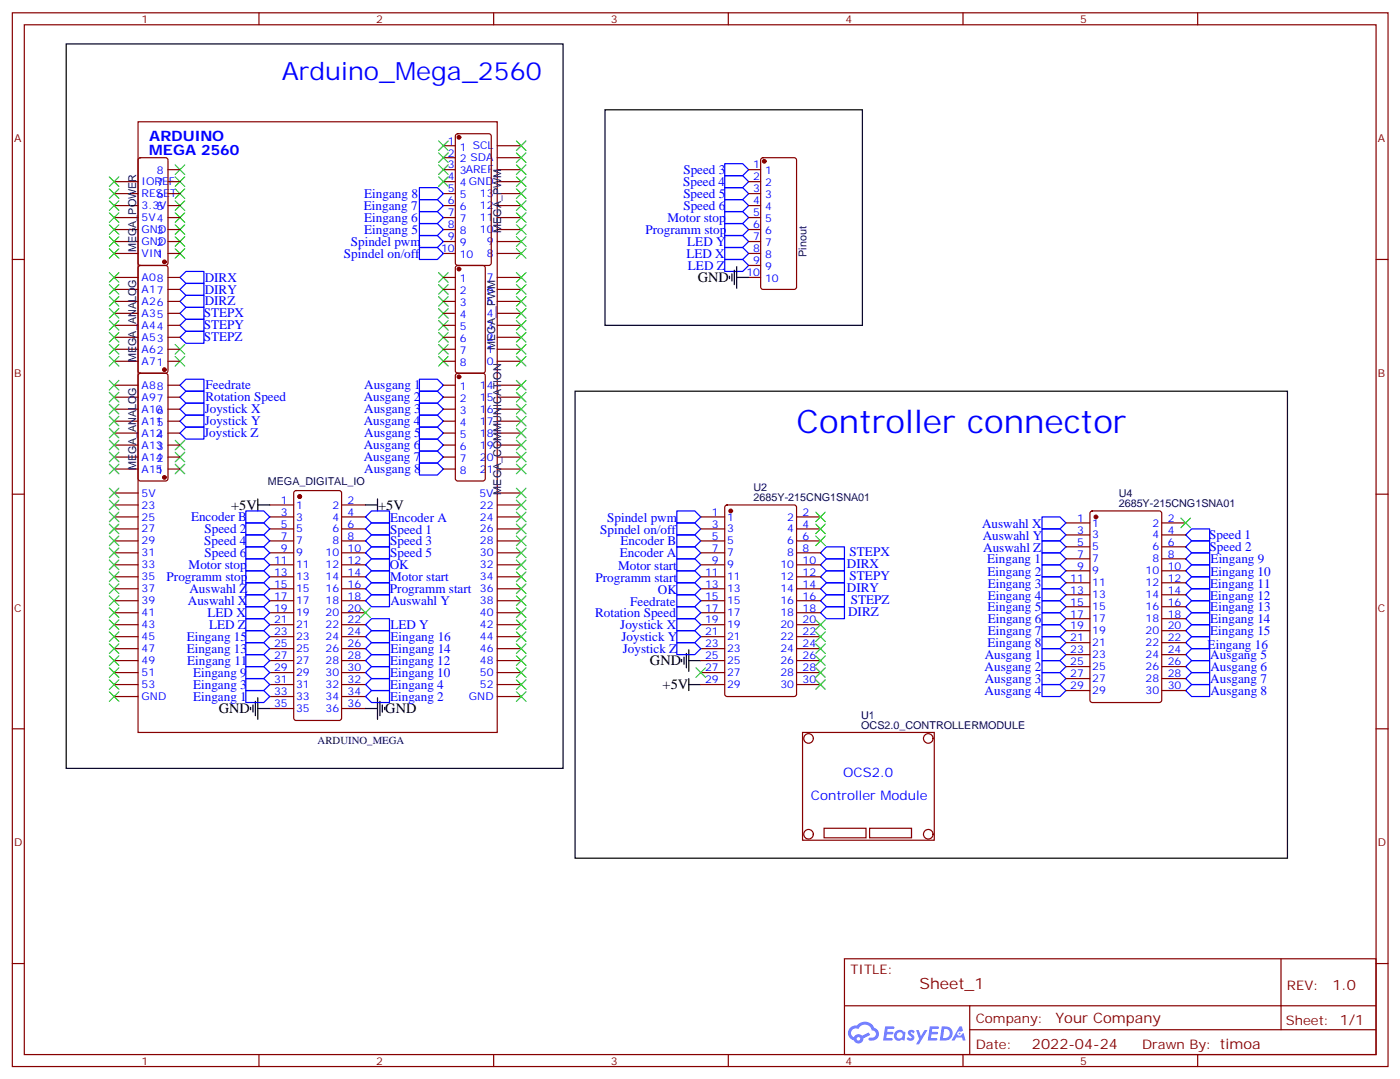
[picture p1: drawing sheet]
<svg xmlns="http://www.w3.org/2000/svg" width="413mm" height="318mm" viewBox="0 0 413 318" stroke-linecap="round" stroke-linejoin="round" font-family="sans-serif">
<g fill="none" stroke="#870000" stroke-width=".35">
<path d="M3.6 3.8h405.4v310.4h-405.4zM7.2 7.3h398.2v303.4h-398.2zM76.3 3.8v3.5M145.5 3.8v3.5M214.6 3.8v3.5M283.7 3.8v3.5M352.9 3.8v3.5M3.6 76.4h3.6M405.4 76.4h3.6M3.6 145.6h3.6M405.4 145.6h3.6M3.6 214.7h3.6"/>
<path d="M405.4 214.7h3.6M3.6 283.9h3.6M248.8 282.5h156.6v28.2h-156.6zM248.8 296.3h156.5M285.7 296.3v14.1M377.4 282.5v20.9M405.4 283.9h3.6M76.3 310.7v3.5M145.5 310.7v3.5M214.6 310.7v3.5M283.7 310.7v3.5M285.7 303.4h119.6"/>
<path d="M352.9 310.7v3.5"/>
</g>
<g fill="#5487ff">
<path d="M267.8 303.6a1.22 1.22 0 0 1 1.7 .3l-.4 .6a.47 .47 0 0 0-.3-.4 .47 .47 0 0 0-.5 .2l.2 .2a1.14 1.14 0 0 1 .7 1.8 1.14 1.14 0 0 1-1.9-.1l-.2-.1 .5-.6 .7 .4a.29 .29 0 0 0 .4-.2 .29 .29 0 0 0-.3-.3 1.04 1.04 0 0 1-.6-1.8z"/>
<path d="M260.8 302.4h2.4l.3 .2-.1 .5h-1.9l-.1 .9h1.5l.4 .4-.4 .3h-1.6l-.2 1.1 1.8 .1 .1 .3-.1 .3-2.7 .1z"/>
<path d="M274 302.4h2.3l.3 .2-.1 .5h-1.8l-.1 .9h1.5l.3 .4-.4 .3h-1.6l-.1 1.1 1.7 .1 .2 .3-.2 .3h-2.6z"/>
<path d="M282.7 302.4h.7l.3 1.3-.6 .3a.69 .69 0 0 0-1 .2 .69 .69 0 0 0 .5 1 .69 .69 0 0 0 .8-.6l.5-.3 .6 2.2h-.8l-.2-.8h-1.8l-.5 .8h-.8z"/>
<path d="M269.9 303.5h.8l.6 1.8 1.1-1.8h.9l-2.6 4.2h-.8l.9-1.6z"/>
<path d="M277.5 302.4l-.6 4.2h1.3a2.11 2.11 0 0 0 2.5-2.2 2.11 2.11 0 0 0-2.5-2zM278.2 303.1a1.39 1.39 0 0 1 1.7 1.5 1.39 1.39 0 0 1-1.8 1.2h-.3z"/>
<path d="M263.8 304a1.54 1.54 0 0 0-.1 2.2 1.54 1.54 0 0 0 2.2 .1l.6 .3 .3-2.3-.2-.3h-.4a1.49 1.49 0 0 0-2.4 0zM264.1 305a.94 .94 0 0 1 1.8 0 .94 .94 0 0 1-1.8 0z"/>
<path d="M250.5 302.8a2.18 2.18 0 0 0 1.1 3.7 1.44 1.44 0 0 0 1.6 .9 1.44 1.44 0 0 0 1.2-1.5l2-1-.5-.7-1.9 1a1.47 1.47 0 0 0-2.4 .4 1.39 1.39 0 0 1-.7-1.9 1.39 1.39 0 0 1 2-.5 2.12 2.12 0 0 1 2.2-1.3 2.12 2.12 0 0 1 1.9 1.7 1.14 1.14 0 0 1 1.1 1.4 1.14 1.14 0 0 1-1.7 .7 .43 .43 0 0 0-.5 .4 .43 .43 0 0 0 .4 .5 1.98 1.98 0 0 0 2.5-1.3 1.98 1.98 0 0 0-1.2-2.5 3.1 3.1 0 0 0-5.3-.7l-.9 .1zM252.4 306.1a.55 .55 0 0 1 1.1 0 .55 .55 0 0 1-1.1 0z"/>
<circle cx="282.7" cy="304.5" r=".26"/>
</g>
<g fill="none" stroke="#870000" stroke-width=".35">
<path d="M40.7 35.9h105.8v179.9h-105.8zM134.4 39.6l.5-.2h9.1l.7 .4v37.7l-.4 .7h-9.4l-.7-.5v-37.6zM33.6 57h7.1M33.6 53.5h7.1M40.9 46.7l.5-.2h7.4l.6 .4 .1 30.6-.5 .7h-7.6l-.7-.5v-30.5zM49.5 57h3.5M49.5 50h3.5M49.5 53.5h3.5M130.6 57h3.6M130.6 50h3.6M130.6 53.5h3.6M130.6 46.5h3.6"/>
<path d="M130.6 42.9h3.6M146.5 57h7.1M146.5 50h7.1M146.5 53.5h7.1M146.5 46.5h7.1M146.5 42.9h7.1M220.6 57h3.5M220.6 50h3.5M220.6 53.5h3.5M224.4 46.7l.4-.2h9.2l.6 .4 .1 37.7-.5 .6-9.4 .1-.6-.5-.1-37.6zM33.6 74.7h7.1M33.6 71.2h7.1"/>
<path d="M33.6 67.6h7.1M33.6 64.1h7.1M33.6 60.6h7.1M40.9 78.4l.5-.2h7.4l.6 .4 .1 30.7-.5 .6-7.6 .1-.7-.5v-30.6zM49.5 74.7h3.5M49.5 71.2h3.5M49.5 67.6h3.5M49.5 64.1h3.5M49.5 60.6h3.5M130.6 74.7h3.6M130.6 71.2h3.6M130.6 67.6h3.6"/>
<path d="M130.6 64.1h3.6M130.6 60.6h3.6M134.4 78.4l.5-.2h7.4l.6 .4 .1 30.7-.5 .6-7.6 .1-.7-.5v-30.6zM146.5 74.7h7.1M146.5 71.2h7.1M146.5 67.6h7.1M146.5 64.1h7.1M146.5 60.6h7.1M220.6 74.7h3.5M220.6 71.2h3.5M220.6 67.6h3.5M220.6 64.1h3.5"/>
<path d="M220.6 60.6h3.5M220.6 78.2h3.5M33.6 85.3h7.1M33.6 88.8h7.1M33.6 92.3h7.1M33.6 95.8h7.1M33.6 99.4h7.1M33.6 81.7h7.1M49.5 85.3h3.5M49.5 88.8h3.5M49.5 92.3h3.5M49.5 95.8h3.5"/>
<path d="M49.5 99.4h3.5M49.5 81.7h3.5M130.6 85.3h3.6M130.6 88.8h3.6M130.6 92.3h3.6M130.6 95.8h3.6M130.6 99.4h3.6M130.6 81.7h3.6M146.5 85.3h7.1M146.5 88.8h7.1M146.5 92.3h7.1M146.5 95.8h7.1"/>
<path d="M146.5 99.4h7.1M146.5 81.7h7.1M220.6 81.7h3.5M33.6 102.9h7.1M33.6 106.4h7.1M33.6 113.5h7.1M33.6 117h7.1M40.9 110.2l.5-.2h7.4l.6 .4 .1 30.6-.5 .7h-7.6l-.7-.5v-30.5zM49.5 102.9h3.5M49.5 106.4h3.5M49.5 113.5h3.5M49.5 117h3.5"/>
<path d="M130.6 102.9h3.6M130.6 106.4h3.6M130.6 113.5h3.6M130.6 117h3.6M134.4 110.2l.5-.2h7.4l.6 .4 .1 30.6-.5 .7h-7.6l-.7-.5v-30.5zM146.5 102.9h7.1M146.5 106.4h7.1M146.5 113.5h7.1M146.5 117h7.1M33.6 120.5h7.1M33.6 124.1h7.1M33.6 127.6h7.1"/>
<path d="M33.6 131.1h7.1M33.6 134.7h7.1M33.6 138.2h7.1M49.5 120.5h3.5M49.5 124.1h3.5M49.5 127.6h3.5M49.5 131.1h3.5M49.5 134.7h3.5M49.5 138.2h3.5M130.6 120.5h3.6M130.6 124.1h3.6M130.6 127.6h3.6"/>
<path d="M130.6 131.1h3.6M130.6 134.7h3.6M130.6 138.2h3.6M146.5 120.5h7.1M146.5 124.1h7.1M146.5 127.6h7.1M146.5 131.1h7.1M146.5 134.7h7.1M146.5 138.2h7.1M33.6 148.8h7.1M33.6 152.3h7.1M33.6 155.8h7.1"/>
<path d="M33.6 159.3h7.1M33.6 145.2h7.1M79.5 148.8h7M79.5 152.3h7M79.5 155.8h7M79.5 159.3h7M86.8 144.7l.4-.2h12.7l.5 .2 .2 .5v66.4l-.2 .5-.5 .2h-12.7l-.5-.3-.2-.4v-66.4zM100.6 148.8h7.1M100.6 152.3h7.1M100.6 155.8h7.1M100.6 159.3h7.1M146.5 148.8h7.1"/>
<path d="M146.5 152.3h7.1M146.5 155.8h7.1M146.5 159.3h7.1M146.5 145.2h7.1M206.5 152.3h7M206.5 155.8h7M206.5 159.3h7M213.8 149l.4-.2h19.8l.6 .4 .1 55.3-.5 .7h-20l-.6-.5-.1-55.2zM234.7 152.3h7.1M234.7 155.8h7.1M234.7 159.3h7.1M314.1 154.1h7"/>
<path d="M314.1 157.6h7M321.4 150.7l.4-.2h19.8l.6 .5 .1 55.3-.5 .6-20 .1-.6-.5-.1-55.3zM342.3 154.1h7.1M342.3 157.6h7.1M33.6 162.9h7.1M33.6 166.4h7.1M33.6 169.9h7.1M33.6 173.5h7.1M33.6 177h7.1M79.5 162.9h7M79.5 166.4h7M79.5 169.9h7"/>
<path d="M79.5 173.5h7M79.5 177h7M100.6 162.9h7.1M100.6 166.4h7.1M100.6 169.9h7.1M100.6 173.5h7.1M100.6 177h7.1M146.5 162.9h7.1M146.5 166.4h7.1M146.5 169.9h7.1M146.5 173.5h7.1M146.5 177h7.1"/>
<path d="M206.5 162.9h7M206.5 166.4h7M206.5 169.9h7M206.5 173.5h7M206.5 177h7M234.7 162.9h7.1M234.7 166.4h7.1M234.7 169.9h7.1M234.7 173.5h7.1M234.7 177h7.1M314.1 161.1h7M314.1 164.6h7"/>
<path d="M314.1 168.2h7M314.1 171.7h7M314.1 175.2h7M314.1 178.8h7M342.3 161.1h7.1M342.3 164.6h7.1M342.3 168.2h7.1M342.3 171.7h7.1M342.3 175.2h7.1M342.3 178.8h7.1M33.6 180.5h7.1M33.6 184h7.1"/>
<path d="M33.6 187.6h7.1M33.6 191.1h7.1M33.6 194.6h7.1M33.6 198.2h7.1M79.5 180.5h7M79.5 184h7M79.5 187.6h7M79.5 191.1h7M79.5 194.6h7M79.5 198.2h7M100.6 180.5h7.1M100.6 184h7.1"/>
<path d="M100.6 187.6h7.1M100.6 191.1h7.1M100.6 194.6h7.1M100.6 198.2h7.1M146.5 180.5h7.1M146.5 184h7.1M146.5 187.6h7.1M146.5 191.1h7.1M146.5 194.6h7.1M146.5 198.2h7.1M206.5 180.5h7M206.5 184h7"/>
<path d="M206.5 187.6h7M206.5 191.1h7M206.5 194.6h7M206.5 198.2h7M234.7 180.5h7.1M234.7 184h7.1M234.7 187.6h7.1M234.7 191.1h7.1M234.7 194.6h7.1M234.7 198.2h7.1M314.1 182.3h7M314.1 185.8h7"/>
<path d="M314.1 189.3h7M314.1 192.9h7M314.1 196.4h7M314.1 199.9h7M342.3 182.3h7.1M342.3 185.8h7.1M342.3 189.3h7.1M342.3 192.9h7.1M342.3 196.4h7.1M342.3 199.9h7.1M33.6 205.2h7.1M33.6 201.7h7.1"/>
<path d="M79.5 205.2h7M79.5 201.7h7M79.5 208.7h7M100.6 205.2h7.1M100.6 201.7h7.1M100.6 208.7h7.1M146.5 205.2h7.1M146.5 201.7h7.1M206.5 201.7h7M234.7 201.7h7.1M236.5 215.8h38.8v31.7h-38.8zM314.1 203.4h7"/>
<path d="M342.3 203.4h7.1M242.8 244h12.4v2.8h-12.4zM256.2 244h12.4v2.8h-12.4z"/>
<circle cx="238.2" cy="217.6" r="1.41"/>
<circle cx="273.5" cy="217.6" r="1.41"/>
<circle cx="238.2" cy="245.8" r="1.41"/>
<circle cx="273.5" cy="245.8" r="1.41"/>
</g>
<g fill="#870000" stroke="#870000" stroke-width=".35">
<circle cx="88.3" cy="146.3" r=".53"/>
<circle cx="135.2" cy="40.5" r=".53"/>
<circle cx="135.2" cy="111" r=".53"/>
<circle cx="135.2" cy="79.3" r=".53"/>
<circle cx="48.4" cy="77.2" r=".53"/>
<circle cx="48.4" cy="108.9" r=".53"/>
<circle cx="48.4" cy="140.7" r=".53"/>
<circle cx="215.3" cy="150.5" r=".53"/>
<circle cx="322.9" cy="152.3" r=".53"/>
<circle cx="225.2" cy="47.5" r=".53"/>
</g>
<g fill="none" stroke="#3c3" stroke-width=".35">
<path d="M32.2 59.2l2.8 2.8M32.2 55.6l2.8 2.9M32.2 52.1l2.8 2.8M35 59.2l-2.8 2.8M35 55.6l-2.8 2.9M35 52.1l-2.8 2.8M51.6 48.6l2.8 2.8M51.6 52.1l2.8 2.8M51.6 55.6l2.8 2.9M51.6 59.2l2.8 2.8M54.4 48.6l-2.8 2.8M54.4 52.1l-2.8 2.8"/>
<path d="M54.4 55.6l-2.8 2.9M54.4 59.2l-2.8 2.8M129.2 52.1l2.8 2.8M129.2 48.6l2.8 2.8M129.2 45l2.8 2.9M129.2 41.5l2.8 2.8M132 52.1l-2.8 2.8M132 48.6l-2.8 2.8M132 45l-2.8 2.9M132 41.5l-2.8 2.8M152.2 41.5l2.8 2.8M152.2 45l2.8 2.9"/>
<path d="M152.2 48.6l2.8 2.8M152.2 52.1l2.8 2.8M152.2 55.6l2.8 2.9M152.2 59.2l2.8 2.8M155 41.5l-2.8 2.8M155 45l-2.8 2.9M155 48.6l-2.8 2.8M155 52.1l-2.8 2.8M155 55.6l-2.8 2.9M155 59.2l-2.8 2.8M32.2 73.3l2.8 2.8M32.2 69.7l2.8 2.9"/>
<path d="M32.2 66.2l2.8 2.8M32.2 62.7l2.8 2.8M35 73.3l-2.8 2.8M35 69.7l-2.8 2.9M35 66.2l-2.8 2.8M35 62.7l-2.8 2.8M51.6 62.7l2.8 2.8M51.6 66.2l2.8 2.8M51.6 69.7l2.8 2.9M51.6 73.3l2.8 2.8M54.4 62.7l-2.8 2.8M54.4 66.2l-2.8 2.8"/>
<path d="M54.4 69.7l-2.8 2.9M54.4 73.3l-2.8 2.8M152.2 62.7l2.8 2.8M152.2 66.2l2.8 2.8M152.2 69.7l2.8 2.9M152.2 73.3l2.8 2.8M155 62.7l-2.8 2.8M155 66.2l-2.8 2.8M155 69.7l-2.8 2.9M155 73.3l-2.8 2.8M32.2 98l2.8 2.8M32.2 94.4l2.8 2.9"/>
<path d="M32.2 90.9l2.8 2.8M32.2 87.4l2.8 2.8M32.2 83.9l2.8 2.8M32.2 80.3l2.8 2.8M35 98l-2.8 2.8M35 94.4l-2.8 2.9M35 90.9l-2.8 2.8M35 87.4l-2.8 2.8M35 83.9l-2.8 2.8M35 80.3l-2.8 2.8M129.2 98l2.8 2.8M129.2 94.4l2.8 2.9"/>
<path d="M129.2 90.9l2.8 2.8M129.2 87.4l2.8 2.8M129.2 83.9l2.8 2.8M129.2 80.3l2.8 2.8M132 98l-2.8 2.8M132 94.4l-2.8 2.9M132 90.9l-2.8 2.8M132 87.4l-2.8 2.8M132 83.9l-2.8 2.8M132 80.3l-2.8 2.8M152.2 80.3l2.8 2.8M152.2 83.9l2.8 2.8"/>
<path d="M152.2 87.4l2.8 2.8M152.2 90.9l2.8 2.8M152.2 94.4l2.8 2.9M152.2 98l2.8 2.8M155 80.3l-2.8 2.8M155 83.9l-2.8 2.8M155 87.4l-2.8 2.8M155 90.9l-2.8 2.8M155 94.4l-2.8 2.9M155 98l-2.8 2.8M32.2 119.1l2.8 2.9M32.2 115.6l2.8 2.8"/>
<path d="M32.2 112.1l2.8 2.8M32.2 105l2.8 2.8M32.2 101.5l2.8 2.8M35 119.1l-2.8 2.9M35 115.6l-2.8 2.8M35 112.1l-2.8 2.8M35 105l-2.8 2.8M35 101.5l-2.8 2.8M51.6 101.5l2.8 2.8M51.6 105l2.8 2.8M54.4 101.5l-2.8 2.8M54.4 105l-2.8 2.8"/>
<path d="M129.2 105l2.8 2.8M129.2 101.5l2.8 2.8M132 105l-2.8 2.8M132 101.5l-2.8 2.8M152.2 101.5l2.8 2.8M152.2 105l2.8 2.8M152.2 112.1l2.8 2.8M152.2 115.6l2.8 2.8M152.2 119.1l2.8 2.9M155 101.5l-2.8 2.8M155 105l-2.8 2.8M155 112.1l-2.8 2.8"/>
<path d="M155 115.6l-2.8 2.8M155 119.1l-2.8 2.9M32.2 136.8l2.8 2.8M32.2 133.2l2.8 2.9M32.2 129.7l2.8 2.8M32.2 126.2l2.8 2.8M32.2 122.7l2.8 2.8M35 136.8l-2.8 2.8M35 133.2l-2.8 2.9M35 129.7l-2.8 2.8M35 126.2l-2.8 2.8M35 122.7l-2.8 2.8"/>
<path d="M51.6 129.7l2.8 2.8M51.6 133.2l2.8 2.9M51.6 136.8l2.8 2.8M54.4 129.7l-2.8 2.8M54.4 133.2l-2.8 2.9M54.4 136.8l-2.8 2.8M152.2 122.7l2.8 2.8M152.2 126.2l2.8 2.8M152.2 129.7l2.8 2.8M152.2 133.2l2.8 2.9M152.2 136.8l2.8 2.8M155 122.7l-2.8 2.8"/>
<path d="M155 126.2l-2.8 2.8M155 129.7l-2.8 2.8M155 133.2l-2.8 2.9M155 136.8l-2.8 2.8M32.2 143.8l2.8 2.8M32.2 157.9l2.8 2.9M32.2 154.4l2.8 2.8M32.2 150.9l2.8 2.8M32.2 147.4l2.8 2.8M35 143.8l-2.8 2.8M35 157.9l-2.8 2.9M35 154.4l-2.8 2.8"/>
<path d="M35 150.9l-2.8 2.8M35 147.4l-2.8 2.8M152.2 147.4l2.8 2.8M152.2 150.9l2.8 2.8M152.2 154.4l2.8 2.8M152.2 157.9l2.8 2.9M152.2 143.8l2.8 2.8M155 147.4l-2.8 2.8M155 150.9l-2.8 2.8M155 154.4l-2.8 2.8M155 157.9l-2.8 2.9M155 143.8l-2.8 2.8"/>
<path d="M240.3 150.9l2.9 2.8M240.3 154.4l2.9 2.8M240.3 157.9l2.9 2.9M243.2 150.9l-2.9 2.8M243.2 154.4l-2.9 2.8M243.2 157.9l-2.9 2.9M347.9 152.6l2.9 2.9M350.8 152.6l-2.9 2.9M32.2 179.1l2.8 2.8M32.2 175.6l2.8 2.8M32.2 172l2.8 2.9M32.2 168.5l2.8 2.8"/>
<path d="M32.2 165l2.8 2.8M32.2 161.5l2.8 2.8M35 161.5l-2.8 2.8M35 165l-2.8 2.8M35 168.5l-2.8 2.8M35 172l-2.8 2.9M35 179.1l-2.8 2.8M35 175.6l-2.8 2.8M106.3 179.1l2.8 2.8M109.1 179.1l-2.8 2.8M152.2 161.5l2.8 2.8M152.2 165l2.8 2.8"/>
<path d="M152.2 168.5l2.8 2.8M152.2 172l2.8 2.9M152.2 175.6l2.8 2.8M152.2 179.1l2.8 2.8M155 161.5l-2.8 2.8M155 165l-2.8 2.8M155 168.5l-2.8 2.8M155 172l-2.8 2.9M155 175.6l-2.8 2.8M155 179.1l-2.8 2.8M32.2 196.7l2.8 2.9M32.2 193.2l2.8 2.8"/>
<path d="M32.2 189.7l2.8 2.8M32.2 186.2l2.8 2.8M32.2 182.6l2.8 2.9M35 186.2l-2.8 2.8M35 189.7l-2.8 2.8M35 193.2l-2.8 2.8M35 196.7l-2.8 2.9M35 182.6l-2.8 2.9M152.2 182.6l2.8 2.9M152.2 186.2l2.8 2.8M152.2 189.7l2.8 2.8M152.2 193.2l2.8 2.8"/>
<path d="M152.2 196.7l2.8 2.9M155 182.6l-2.8 2.9M155 186.2l-2.8 2.8M155 189.7l-2.8 2.8M155 193.2l-2.8 2.8M155 196.7l-2.8 2.9M205.1 196.7l2.8 2.9M207.9 196.7l-2.8 2.9M240.3 182.6l2.9 2.9M240.3 186.2l2.9 2.8M240.3 189.7l2.9 2.8M240.3 193.2l2.9 2.8"/>
<path d="M240.3 196.7l2.9 2.9M243.2 182.6l-2.9 2.9M243.2 186.2l-2.9 2.8M243.2 189.7l-2.9 2.8M243.2 193.2l-2.9 2.8M243.2 196.7l-2.9 2.9M32.2 203.8l2.8 2.8M32.2 200.3l2.8 2.8M35 203.8l-2.8 2.8M35 200.3l-2.8 2.8M152.2 200.3l2.8 2.8M152.2 203.8l2.8 2.8"/>
<path d="M155 200.3l-2.8 2.8M155 203.8l-2.8 2.8M240.3 200.3l2.9 2.8M243.2 200.3l-2.9 2.8"/>
</g>
<g fill="none" stroke="#00f" stroke-width=".35">
<path d="M123.6 55.3h5.3l1.7 1.7-1.7 1.8h-5.3zM123.6 58.8h5.3l1.7 1.8-1.7 1.7h-5.3zM213.5 58.8h5.3l1.8 1.8-1.8 1.7h-5.3zM213.5 51.8h5.3l1.8 1.7-1.8 1.8h-5.3zM213.5 55.3h5.3l1.8 1.7-1.8 1.8h-5.3zM213.5 48.2h5.3l1.8 1.8-1.8 1.8h-5.3zM123.6 72.9h5.3l1.7 1.8-1.7 1.7h-5.3zM123.6 69.4h5.3l1.7 1.8-1.7 1.7h-5.3zM123.6 62.3h5.3l1.7 1.8-1.7 1.8h-5.3zM123.6 65.9h5.3l1.7 1.7-1.7 1.8h-5.3zM213.5 76.4h5.3l1.8 1.8-1.8 1.8h-5.3zM213.5 72.9h5.3l1.8 1.8-1.8 1.7h-5.3z"/>
<path d="M213.5 69.4h5.3l1.8 1.8-1.8 1.7h-5.3zM213.5 65.9h5.3l1.8 1.7-1.8 1.8h-5.3zM213.5 62.3h5.3l1.8 1.8-1.8 1.8h-5.3zM53 81.7l1.8-1.7h5.3v3.5h-5.3zM53 85.3l1.8-1.8h5.3v3.5h-5.3zM53 88.8l1.8-1.8h5.3v3.6h-5.3zM53 92.3l1.8-1.7h5.3v3.5h-5.3zM53 95.8l1.8-1.7h5.3v3.5h-5.3zM53 99.4l1.8-1.8h5.3v3.5h-5.3zM53 113.5l1.8-1.8h5.3v3.6h-5.3zM53 117l1.8-1.7h5.3v3.5h-5.3zM123.6 111.7h5.3l1.7 1.8-1.7 1.8h-5.3z"/>
<path d="M123.6 115.3h5.3l1.7 1.7-1.7 1.8h-5.3zM123.6 118.8h5.3l1.7 1.7-1.7 1.8h-5.3zM53 120.5l1.8-1.7h5.3v3.5h-5.3zM53 127.6l1.8-1.8h5.3v3.6h-5.3zM54.8 122.3h5.3v3.5h-5.3l-1.8-1.7zM123.6 122.3h5.3l1.7 1.8-1.7 1.7h-5.3zM123.6 125.8h5.3l1.7 1.8-1.7 1.8h-5.3zM123.6 129.4h5.3l1.7 1.7-1.7 1.8h-5.3zM123.6 132.9h5.3l1.7 1.8-1.7 1.7h-5.3zM123.6 136.4h5.3l1.7 1.8-1.7 1.7h-5.3zM72.4 154.1h5.3l1.8 1.7-1.8 1.8h-5.3zM72.4 150.5h5.3l1.8 1.8-1.8 1.8h-5.3z"/>
<path d="M72.4 157.6h5.3l1.8 1.7-1.8 1.8h-5.3zM107.7 155.8l1.8-1.7h5.3v3.5h-5.3zM107.7 152.3l1.8-1.8h5.3v3.6h-5.3zM107.7 159.3l1.8-1.7h5.3v3.5h-5.3zM199.4 157.6h5.3l1.8 1.7-1.8 1.8h-5.3zM199.4 154.1h5.3l1.8 1.7-1.8 1.8h-5.3zM199.4 150.5h5.3l1.8 1.8-1.8 1.8h-5.3zM307 152.3h5.3l1.8 1.8-1.8 1.7h-5.3zM307 155.8h5.3l1.8 1.8-1.8 1.7h-5.3zM307 159.3h5.3l1.8 1.8-1.8 1.8h-5.3zM349.4 157.6l1.7-1.8h5.3v3.5h-5.3zM351.1 159.3h5.3v3.6h-5.3l-1.7-1.8z"/>
<path d="M72.4 175.2h5.3l1.8 1.8-1.8 1.8h-5.3zM72.4 171.7h5.3l1.8 1.8-1.8 1.7h-5.3zM72.4 161.1h5.3l1.8 1.8-1.8 1.7h-5.3zM72.4 164.6h5.3l1.8 1.8-1.8 1.8h-5.3zM72.4 168.2h5.3l1.8 1.7-1.8 1.8h-5.3zM72.4 178.8h5.3l1.8 1.7-1.8 1.8h-5.3zM107.7 177l1.8-1.8h5.3v3.6h-5.3zM107.7 173.5l1.8-1.8h5.3v3.5h-5.3zM107.7 169.9l1.8-1.7h5.3v3.5h-5.3zM107.7 166.4l1.8-1.8h5.3v3.6h-5.3zM107.7 162.9l1.8-1.8h5.3v3.5h-5.3zM199.4 164.6h5.3l1.8 1.8-1.8 1.8h-5.3z"/>
<path d="M199.4 168.2h5.3l1.8 1.7-1.8 1.8h-5.3zM199.4 161.1h5.3l1.8 1.8-1.8 1.7h-5.3zM199.4 178.8h5.3l1.8 1.7-1.8 1.8h-5.3zM199.4 175.2h5.3l1.8 1.8-1.8 1.8h-5.3zM199.4 171.7h5.3l1.8 1.8-1.8 1.7h-5.3zM243.5 161.1h5.3v3.5h-5.3l-1.7-1.7zM243.5 164.6h5.3v3.6h-5.3l-1.7-1.8zM243.5 168.2h5.3v3.5h-5.3l-1.7-1.8zM243.5 171.7h5.3v3.5h-5.3l-1.7-1.7zM243.5 175.2h5.3v3.6h-5.3l-1.7-1.8zM243.5 178.8h5.3v3.5h-5.3l-1.7-1.8zM307 162.9h5.3l1.8 1.7-1.8 1.8h-5.3z"/>
<path d="M307 166.4h5.3l1.8 1.8-1.8 1.7h-5.3zM307 169.9h5.3l1.8 1.8-1.8 1.8h-5.3zM307 173.5h5.3l1.8 1.7-1.8 1.8h-5.3zM307 177h5.3l1.8 1.8-1.8 1.7h-5.3zM349.4 164.6l1.7-1.7h5.3v3.5h-5.3zM349.4 168.2l1.7-1.8h5.3v3.5h-5.3zM349.4 171.7l1.7-1.8h5.3v3.6h-5.3zM349.4 175.2l1.7-1.7h5.3v3.5h-5.3zM349.4 178.8l1.7-1.8h5.3v3.5h-5.3zM72.4 199.9h5.3l1.8 1.8-1.8 1.7h-5.3zM72.4 196.4h5.3l1.8 1.8-1.8 1.7h-5.3zM72.4 192.9h5.3l1.8 1.7-1.8 1.8h-5.3z"/>
<path d="M72.4 189.3h5.3l1.8 1.8-1.8 1.8h-5.3zM72.4 185.8h5.3l1.8 1.8-1.8 1.7h-5.3zM72.4 182.3h5.3l1.8 1.7-1.8 1.8h-5.3zM107.7 198.2l1.8-1.8h5.3v3.5h-5.3zM107.7 194.6l1.8-1.7h5.3v3.5h-5.3zM107.7 191.1l1.8-1.8h5.3v3.6h-5.3zM107.7 187.6l1.8-1.8h5.3v3.5h-5.3zM107.7 184l1.8-1.7h5.3v3.5h-5.3zM199.4 189.3h5.3l1.8 1.8-1.8 1.8h-5.3zM199.4 182.3h5.3l1.8 1.7-1.8 1.8h-5.3zM199.4 185.8h5.3l1.8 1.8-1.8 1.7h-5.3zM307 198.2h5.3l1.8 1.7-1.8 1.8h-5.3z"/>
<path d="M307 194.6h5.3l1.8 1.8-1.8 1.8h-5.3zM307 191.1h5.3l1.8 1.8-1.8 1.7h-5.3zM307 180.5h5.3l1.8 1.8-1.8 1.7h-5.3zM307 184h5.3l1.8 1.8-1.8 1.8h-5.3zM307 187.6h5.3l1.8 1.7-1.8 1.8h-5.3zM349.4 182.3l1.7-1.8h5.3v3.5h-5.3zM349.4 185.8l1.7-1.8h5.3v3.6h-5.3zM349.4 189.3l1.7-1.7h5.3v3.5h-5.3zM351.1 194.6h5.3v3.6h-5.3l-1.7-1.8zM351.1 198.2h5.3v3.5h-5.3l-1.7-1.8zM351.1 191.1h5.3v3.5h-5.3l-1.7-1.7zM72.4 203.4h5.3l1.8 1.8-1.8 1.8h-5.3z"/>
<path d="M107.7 205.2l1.8-1.8h5.3v3.6h-5.3zM107.7 201.7l1.8-1.8h5.3v3.5h-5.3zM307 201.7h5.3l1.8 1.7-1.8 1.8h-5.3zM351.1 201.7h5.3v3.5h-5.3l-1.7-1.8z"/>
</g>
<g fill="none" stroke="#000" stroke-width=".35">
<path d="M19.5 12.9h146.4v213.5h-146.4zM178.3 32.3h75.8v63.5h-75.8zM216.4 79.6v4.3M217.1 78.6v6.3M214.9 81.4v.7M215.7 80.7v2.1M217.1 81.7h3.5M169.4 115.3h209.9v137.5h-209.9zM76 147v3.5M76 148.8h3.5M107.7 148.8h3.5M111.2 147v3.5"/>
<path d="M200.8 194.3v.7M201.5 193.6v2.1M202.2 192.5v4.2M203 194.6h3.5M203 191.5v6.3M203 199.9v3.5M73.8 208.4v.7M74.5 207.7v2.1M75.2 206.6v4.3M76 208.7h3.5M76 205.6v6.3M107.7 208.7h3.5"/>
<path d="M111.2 205.6v6.3M111.9 206.6v4.3M112.6 207.7v2.1M113.3 208.4v.7M203 201.7h3.5"/>
</g>
<text font-size="9.5" fill="#00f" x="234.7" y="127.6">Controller connector</text>
<text font-size="7.4" fill="#00f" x="83" y="23.5">Arduino_Mega_2560</text>
<text font-size="4.6" fill="#800" x="270.9" y="291.5">Sheet_1</text>
<g font-size="4.2" fill="#00f">
<text x="44" y="41.4">ARDUINO</text>
<text x="44" y="45.6">MEGA 2560</text>
</g>
<g font-size="4.2">
<text x="205.6" y="83.2">GND</text>
<text x="68.1" y="150.2">+5V</text>
<text x="111.4" y="150.2">+5V</text>
<text x="191.5" y="196.1">GND</text>
<text x="195.2" y="203.1">+5V</text>
<text x="64.5" y="210.1">GND</text>
<text x="113.5" y="210.2">GND</text>
</g>
<g font-size="4.2" fill="#800">
<text x="392.6" y="291.7">1.0</text>
<text x="311" y="301.3">Your Company</text>
<text x="304.1" y="309.1">2022-04-24</text>
</g>
<g font-size="3.9" fill="#00f">
<text x="201.3" y="51.1">Speed 3</text>
<text x="107.3" y="58.3">Eingang 8</text>
<text x="201.3" y="54.7">Speed 4</text>
<text x="201.3" y="58.2">Speed 5</text>
<text x="107.2" y="61.8">Eingang 7</text>
<text x="107.3" y="65.3">Eingang 6</text>
<text x="196.7" y="65.3">Motor stop</text>
<text x="201.4" y="61.8">Speed 6</text>
<text x="107.3" y="68.8">Eingang 5</text>
<text x="190.2" y="68.8">Programm stop</text>
<text x="101.3" y="75.9">Spindel on/off</text>
<text x="103.4" y="72.4">Spindel pwm</text>
<text x="202.2" y="75.9">LED X</text>
<text x="202.5" y="72.4">LED Y</text>
<text x="60.3" y="82.9">DIRX</text>
<text x="202.7" y="79.5">LED Z</text>
<text x="60.3" y="86.5">DIRY</text>
<text x="60.1" y="93.5">STEPX</text>
<text x="60.3" y="90">DIRZ</text>
<text x="60.1" y="100.6">STEPZ</text>
<text x="60.1" y="97.1">STEPY</text>
<text x="60.5" y="118.2">Rotation Speed</text>
<text x="60.6" y="114.7">Feedrate</text>
<text x="107.2" y="118.3">Ausgang 2</text>
<text x="107.3" y="114.7">Ausgang 1</text>
<text x="60.3" y="121.8">Joystick X</text>
<text x="60.3" y="125.3">Joystick Y</text>
<text x="107.2" y="125.3">Ausgang 4</text>
<text x="107.3" y="121.8">Ausgang 3</text>
<text x="60.2" y="128.8">Joystick Z</text>
<text x="107.3" y="128.8">Ausgang 5</text>
<text x="107.2" y="132.4">Ausgang 6</text>
<text x="107.2" y="135.9">Ausgang 7</text>
<text x="107.3" y="139.4">Ausgang 8</text>
<text x="56.3" y="153.5">Encoder B</text>
<text x="115" y="153.7">Encoder A</text>
<text x="178.9" y="153.8">Spindel pwm</text>
<text x="289.4" y="155.5">Auswahl X</text>
<text x="60.2" y="160.5">Speed 4</text>
<text x="60.2" y="157">Speed 2</text>
<text x="114.9" y="157.2">Speed 1</text>
<text x="114.9" y="160.7">Speed 3</text>
<text x="176.9" y="157.4">Spindel on/off</text>
<text x="182.8" y="160.6">Encoder B</text>
<text x="289.5" y="159">Auswahl Y</text>
<text x="356.3" y="158.8">Speed 1</text>
<text x="55.6" y="167.6">Motor stop</text>
<text x="60.2" y="164.1">Speed 6</text>
<text x="114.8" y="167.8">OK</text>
<text x="114.9" y="164.2">Speed 5</text>
<text x="182.1" y="167.8">Motor start</text>
<text x="182.6" y="164.1">Encoder A</text>
<text x="249.5" y="167.4">DIRX</text>
<text x="250.3" y="163.9">STEPX</text>
<text x="289.7" y="162.6">Auswahl Z</text>
<text x="290.9" y="166">Eingang 1</text>
<text x="356.4" y="162.4">Speed 2</text>
<text x="356.7" y="166">Eingang 9</text>
<text x="49.1" y="171.1">Programm stop</text>
<text x="114.9" y="171.3">Motor start</text>
<text x="175.5" y="171.3">Programm start</text>
<text x="250.3" y="170.9">STEPY</text>
<text x="291" y="169.6">Eingang 2</text>
<text x="291" y="173.1">Eingang 3</text>
<text x="356.6" y="173.1">Eingang 11</text>
<text x="356.6" y="169.6">Eingang 10</text>
<text x="55.4" y="178.2">Auswahl X</text>
<text x="55.8" y="174.7">Auswahl Z</text>
<text x="114.9" y="174.8">Programm start</text>
<text x="115" y="178.3">Auswahl Y</text>
<text x="185.7" y="178.4">Feedrate</text>
<text x="193.9" y="174.9">OK</text>
<text x="249.5" y="174.5">DIRY</text>
<text x="250.7" y="178">STEPZ</text>
<text x="291" y="180">Eingang 5</text>
<text x="291" y="176.6">Eingang 4</text>
<text x="356.6" y="176.6">Eingang 12</text>
<text x="356.6" y="180">Eingang 13</text>
<text x="61.1" y="181.8">LED X</text>
<text x="61.6" y="185.3">LED Z</text>
<text x="115" y="185.3">LED Y</text>
<text x="175.3" y="181.9">Rotation Speed</text>
<text x="182.8" y="185.3">Joystick X</text>
<text x="249.9" y="181.5">DIRZ</text>
<text x="291" y="183.5">Eingang 6</text>
<text x="356.6" y="183.5">Eingang 14</text>
<text x="55" y="188.8">Eingang 15</text>
<text x="115.1" y="188.9">Eingang 16</text>
<text x="183.1" y="188.9">Joystick Y</text>
<text x="291" y="190.6">Eingang 8</text>
<text x="291" y="187.1">Eingang 7</text>
<text x="355.8" y="191.2">Eingang 16</text>
<text x="356.6" y="187.1">Eingang 15</text>
<text x="55" y="192.3">Eingang 13</text>
<text x="55.2" y="195.9">Eingang 11</text>
<text x="114.9" y="195.9">Eingang 12</text>
<text x="115.1" y="192.4">Eingang 14</text>
<text x="183.5" y="192.4">Joystick Z</text>
<text x="290.1" y="197.6">Ausgang 2</text>
<text x="290.2" y="194.1">Ausgang 1</text>
<text x="356.6" y="194.1">Ausgang 5</text>
<text x="356.6" y="197.6">Ausgang 6</text>
<text x="56.9" y="202.9">Eingang 3</text>
<text x="56.9" y="199.4">Eingang 9</text>
<text x="114.9" y="199.5">Eingang 10</text>
<text x="114.9" y="203">Eingang 4</text>
<text x="290.2" y="201.2">Ausgang 3</text>
<text x="356.6" y="201.2">Ausgang 7</text>
<text x="56.9" y="206.4">Eingang 1</text>
<text x="114.9" y="206.6">Eingang 2</text>
<text x="290.1" y="204.7">Ausgang 4</text>
<text x="356.6" y="204.7">Ausgang 8</text>
<text x="248.5" y="228.8">OCS2.0</text>
<text x="238.9" y="235.5">Controller Module</text>
</g>
<g font-size="3.9" fill="#800">
<text x="250.6" y="287.1">TITLE:</text>
<text x="379.2" y="291.7">REV:</text>
<text x="287.5" y="301.3">Company:</text>
<text x="378.9" y="301.9">Sheet: 1/1</text>
<text x="287.5" y="308.9">Date:</text>
<text x="336.5" y="309">Drawn By: timoa</text>
</g>
<g font-size="3.2" fill="#800">
<text x="41.7" y="6.8">1</text>
<text x="110.9" y="6.8">2</text>
<text x="180" y="6.8">3</text>
<text x="249.2" y="6.8">4</text>
<text x="318.3" y="6.8">5</text>
<text x="4.2" y="41.9">A</text>
<text x="406" y="41.9">A</text>
<text x="4.2" y="111">B</text>
<text x="406" y="111">B</text>
<text x="4.2" y="180.2">C</text>
<text x="406" y="180.2">C</text>
<text x="4.2" y="249.3">D</text>
<text x="406" y="249.3">D</text>
<text x="41.7" y="313.7">1</text>
<text x="110.9" y="313.7">2</text>
<text x="180" y="313.7">3</text>
<text x="249.2" y="313.7">4</text>
<text x="318.3" y="313.7">5</text>
</g>
<g font-size="3.2" fill="#00f">
<text x="132" y="42.6">1</text>
<text x="132" y="46.1">2</text>
<text x="135.5" y="44.3">1 SCL</text>
<text x="135.5" y="47.9">2 SDA</text>
<text x="46.2" y="51.4">8</text>
<text x="132" y="49.6">3</text>
<text x="132" y="53.2">4</text>
<text x="135.5" y="51.4">3AREF</text>
<text x="221.9" y="49.6">1</text>
<text x="221.9" y="53.2">2</text>
<text x="225.4" y="51.4">1</text>
<text x="41.7" y="54.6">IOREF</text>
<text x="41.7" y="58.1">RESET</text>
<text x="46.2" y="58.5">6</text>
<text x="46.2" y="54.9">7</text>
<text x="132" y="56.7">5</text>
<text x="135.5" y="54.9">4GND</text>
<text x="135.5" y="58.5">5</text>
<text x="141.4" y="58.1">13</text>
<text x="221.9" y="56.7">3</text>
<text x="225.4" y="54.9">2</text>
<text x="225.4" y="58.5">3</text>
<text x="41.7" y="61.6">3.3V</text>
<text x="41.7" y="65.2">5V4</text>
<text x="46.2" y="62">5</text>
<text x="132" y="60.2">6</text>
<text x="132" y="63.7">7</text>
<text x="135.5" y="62">6</text>
<text x="135.5" y="65.5">7</text>
<text x="141.4" y="65.2">11</text>
<text x="141.4" y="61.6">12</text>
<text x="221.9" y="60.2">4</text>
<text x="221.9" y="63.7">5</text>
<text x="225.4" y="62">4</text>
<text x="225.4" y="65.5">5</text>
<text x="41.7" y="68.7">GND</text>
<text x="46.2" y="69">3</text>
<text x="132" y="67.3">8</text>
<text x="132" y="70.8">9</text>
<text x="135.5" y="69">8</text>
<text x="141.4" y="68.7">10</text>
<text x="221.9" y="67.3">6</text>
<text x="221.9" y="70.8">7</text>
<text x="225.4" y="69">6</text>
<text x="41.7" y="72.2">GND</text>
<text x="41.7" y="75.7">VIN</text>
<text x="46.2" y="76.1">1</text>
<text x="46.2" y="72.6">2</text>
<text x="130" y="74.3">10</text>
<text x="135.5" y="72.6">9</text>
<text x="135.5" y="76.1">10</text>
<text x="143.4" y="75.7">8</text>
<text x="143.4" y="72.2">9</text>
<text x="221.9" y="74.3">8</text>
<text x="221.9" y="77.9">9</text>
<text x="225.4" y="72.6">7</text>
<text x="225.4" y="76.1">8</text>
<text x="41.7" y="82.8">A08</text>
<text x="135.5" y="83.1">1</text>
<text x="143.4" y="82.8">7</text>
<text x="219.9" y="81.4">10</text>
<text x="225.4" y="79.6">9</text>
<text x="225.4" y="83.1">10</text>
<text x="41.7" y="86.3">A17</text>
<text x="41.7" y="89.9">A26</text>
<text x="135.5" y="86.7">2</text>
<text x="143.4" y="89.9">5</text>
<text x="143.4" y="86.3">6</text>
<text x="41.7" y="93.4">A35</text>
<text x="135.5" y="90.2">3</text>
<text x="135.5" y="93.7">4</text>
<text x="143.4" y="93.4">4</text>
<text x="41.7" y="96.9">A44</text>
<text x="41.7" y="100.4">A53</text>
<text x="135.5" y="97.3">5</text>
<text x="135.5" y="100.8">6</text>
<text x="143.4" y="100.4">2</text>
<text x="143.4" y="96.9">3</text>
<text x="41.7" y="104">A62</text>
<text x="41.7" y="107.5">A71</text>
<text x="135.5" y="104.3">7</text>
<text x="135.5" y="107.8">8</text>
<text x="143.4" y="104">1</text>
<text x="143.4" y="107.5">0</text>
<text x="41.7" y="114.5">A88</text>
<text x="41.7" y="118.1">A97</text>
<text x="135.5" y="114.9">1</text>
<text x="135.5" y="118.4">2</text>
<text x="141.4" y="118.1">15</text>
<text x="141.4" y="114.5">14</text>
<text x="41.7" y="121.6">A10</text>
<text x="41.7" y="125.1">A11</text>
<text x="46.2" y="125.5">5</text>
<text x="46.2" y="122">6</text>
<text x="135.5" y="122">3</text>
<text x="135.5" y="125.5">4</text>
<text x="141.4" y="121.6">16</text>
<text x="141.4" y="125.1">17</text>
<text x="41.7" y="128.7">A12</text>
<text x="46.2" y="129">4</text>
<text x="135.5" y="129">5</text>
<text x="141.4" y="128.7">18</text>
<text x="41.7" y="132.2">A13</text>
<text x="41.7" y="135.7">A14</text>
<text x="46.2" y="136.1">2</text>
<text x="46.2" y="132.5">3</text>
<text x="135.5" y="132.5">6</text>
<text x="135.5" y="136.1">7</text>
<text x="141.4" y="135.7">20</text>
<text x="141.4" y="132.2">19</text>
<text x="41.7" y="139.2">A15</text>
<text x="46.2" y="139.6">1</text>
<text x="135.5" y="139.6">8</text>
<text x="141.4" y="139.2">21</text>
<text x="41.7" y="146.3">5V</text>
<text x="41.7" y="149.8">23</text>
<text x="82.8" y="148.4">1</text>
<text x="87.2" y="149.8">1</text>
<text x="97.9" y="149.8">2</text>
<text x="102.4" y="148.4">2</text>
<text x="141.3" y="146.3">5V</text>
<text x="141.4" y="149.8">22</text>
<text x="41.7" y="153.4">25</text>
<text x="82.8" y="151.9">3</text>
<text x="82.8" y="155.5">5</text>
<text x="87.2" y="153.4">3</text>
<text x="97.9" y="153.4">4</text>
<text x="102.4" y="151.9">4</text>
<text x="102.4" y="155.5">6</text>
<text x="141.4" y="153.4">24</text>
<text x="209.8" y="151.9">1</text>
<text x="209.8" y="155.5">3</text>
<text x="214.2" y="153.4">1</text>
<text x="232" y="153.4">2</text>
<text x="236.5" y="151.9">2</text>
<text x="236.5" y="155.5">4</text>
<text x="317.4" y="153.7">1</text>
<text x="321.8" y="155.1">1</text>
<text x="339.6" y="155.1">2</text>
<text x="344.1" y="153.7">2</text>
<text x="41.7" y="156.9">27</text>
<text x="41.7" y="160.4">29</text>
<text x="82.8" y="159">7</text>
<text x="87.2" y="156.9">5</text>
<text x="87.2" y="160.4">7</text>
<text x="97.9" y="156.9">6</text>
<text x="97.9" y="160.4">8</text>
<text x="102.4" y="159">8</text>
<text x="141.4" y="156.9">26</text>
<text x="141.4" y="160.4">28</text>
<text x="209.8" y="159">5</text>
<text x="214.2" y="156.9">3</text>
<text x="214.2" y="160.4">5</text>
<text x="232" y="156.9">4</text>
<text x="232" y="160.4">6</text>
<text x="236.5" y="159">6</text>
<text x="317.4" y="157.2">3</text>
<text x="317.4" y="160.8">5</text>
<text x="321.8" y="158.6">3</text>
<text x="339.6" y="158.6">4</text>
<text x="344.1" y="157.2">4</text>
<text x="344.1" y="160.8">6</text>
<text x="41.7" y="163.9">31</text>
<text x="41.7" y="167.5">33</text>
<text x="80.7" y="166.1">11</text>
<text x="82.8" y="162.5">9</text>
<text x="87.2" y="163.9">9</text>
<text x="87.2" y="167.5">11</text>
<text x="95.9" y="163.9">10</text>
<text x="95.9" y="167.5">12</text>
<text x="102.4" y="162.5">10</text>
<text x="102.4" y="166.1">12</text>
<text x="141.4" y="163.9">30</text>
<text x="141.4" y="167.5">32</text>
<text x="209.8" y="162.5">7</text>
<text x="209.8" y="166.1">9</text>
<text x="214.2" y="163.9">7</text>
<text x="214.2" y="167.5">9</text>
<text x="230" y="167.5">10</text>
<text x="232" y="163.9">8</text>
<text x="236.5" y="162.5">8</text>
<text x="236.5" y="166.1">10</text>
<text x="317.4" y="164.3">7</text>
<text x="317.4" y="167.8">9</text>
<text x="321.8" y="162.2">5</text>
<text x="321.8" y="165.7">7</text>
<text x="339.6" y="162.2">6</text>
<text x="339.6" y="165.7">8</text>
<text x="344.1" y="164.3">8</text>
<text x="344.1" y="167.8">10</text>
<text x="41.7" y="171">35</text>
<text x="80.7" y="169.6">13</text>
<text x="80.7" y="173.1">15</text>
<text x="87.2" y="171">13</text>
<text x="95.9" y="171">14</text>
<text x="102.4" y="169.6">14</text>
<text x="102.4" y="173.1">16</text>
<text x="141.4" y="171">34</text>
<text x="207.7" y="169.6">11</text>
<text x="207.7" y="173.1">13</text>
<text x="214.2" y="171">11</text>
<text x="230" y="171">12</text>
<text x="236.5" y="169.6">12</text>
<text x="236.5" y="173.1">14</text>
<text x="315.3" y="171.3">11</text>
<text x="321.8" y="169.2">9</text>
<text x="321.8" y="172.8">11</text>
<text x="337.6" y="169.2">10</text>
<text x="337.6" y="172.8">12</text>
<text x="344.1" y="171.3">12</text>
<text x="41.7" y="174.5">37</text>
<text x="41.7" y="178">39</text>
<text x="80.7" y="176.6">17</text>
<text x="87.2" y="174.5">15</text>
<text x="87.2" y="178">17</text>
<text x="95.9" y="174.5">16</text>
<text x="95.9" y="178">18</text>
<text x="102.4" y="176.6">18</text>
<text x="141.4" y="174.5">36</text>
<text x="141.4" y="178">38</text>
<text x="207.7" y="176.6">15</text>
<text x="214.2" y="174.5">13</text>
<text x="214.2" y="178">15</text>
<text x="230" y="174.5">14</text>
<text x="230" y="178">16</text>
<text x="236.5" y="176.6">16</text>
<text x="315.3" y="174.9">13</text>
<text x="315.3" y="178.4">15</text>
<text x="321.8" y="176.3">13</text>
<text x="321.8" y="179.8">15</text>
<text x="337.6" y="176.3">14</text>
<text x="337.6" y="179.8">16</text>
<text x="344.1" y="174.9">14</text>
<text x="344.1" y="178.4">16</text>
<text x="41.7" y="181.6">41</text>
<text x="41.7" y="185.1">43</text>
<text x="80.7" y="180.2">19</text>
<text x="80.7" y="183.7">21</text>
<text x="87.2" y="181.6">19</text>
<text x="87.2" y="185.1">21</text>
<text x="95.9" y="181.6">20</text>
<text x="95.9" y="185.1">22</text>
<text x="102.4" y="180.2">20</text>
<text x="102.4" y="183.7">22</text>
<text x="141.4" y="181.6">40</text>
<text x="141.4" y="185.1">42</text>
<text x="207.7" y="180.2">17</text>
<text x="207.7" y="183.7">19</text>
<text x="214.2" y="181.6">17</text>
<text x="214.2" y="185.1">19</text>
<text x="230" y="181.6">18</text>
<text x="230" y="185.1">20</text>
<text x="236.5" y="180.2">18</text>
<text x="236.5" y="183.7">20</text>
<text x="315.3" y="181.9">17</text>
<text x="315.3" y="185.5">19</text>
<text x="321.8" y="183.3">17</text>
<text x="337.6" y="183.3">18</text>
<text x="344.1" y="181.9">18</text>
<text x="344.1" y="185.5">20</text>
<text x="41.7" y="188.6">45</text>
<text x="80.7" y="187.2">23</text>
<text x="80.7" y="190.7">25</text>
<text x="87.2" y="188.6">23</text>
<text x="95.9" y="188.6">24</text>
<text x="102.4" y="187.2">24</text>
<text x="102.4" y="190.7">26</text>
<text x="141.4" y="188.6">44</text>
<text x="207.7" y="187.2">21</text>
<text x="207.7" y="190.7">23</text>
<text x="214.2" y="188.6">21</text>
<text x="230" y="188.6">22</text>
<text x="236.5" y="187.2">22</text>
<text x="236.5" y="190.7">24</text>
<text x="315.3" y="189">21</text>
<text x="321.8" y="186.9">19</text>
<text x="321.8" y="190.4">21</text>
<text x="337.6" y="186.9">20</text>
<text x="337.6" y="190.4">22</text>
<text x="344.1" y="189">22</text>
<text x="41.7" y="192.2">47</text>
<text x="41.7" y="195.7">49</text>
<text x="80.7" y="194.3">27</text>
<text x="80.7" y="197.8">29</text>
<text x="87.2" y="192.2">25</text>
<text x="87.2" y="195.7">27</text>
<text x="95.9" y="192.2">26</text>
<text x="95.9" y="195.7">28</text>
<text x="102.4" y="194.3">28</text>
<text x="102.4" y="197.8">30</text>
<text x="141.4" y="192.2">46</text>
<text x="141.4" y="195.7">48</text>
<text x="207.7" y="194.3">25</text>
<text x="207.7" y="197.8">27</text>
<text x="214.2" y="192.2">23</text>
<text x="214.2" y="195.7">25</text>
<text x="230" y="192.2">24</text>
<text x="230" y="195.7">26</text>
<text x="236.5" y="194.3">26</text>
<text x="236.5" y="197.8">28</text>
<text x="315.3" y="192.5">23</text>
<text x="315.3" y="196">25</text>
<text x="321.8" y="193.9">23</text>
<text x="321.8" y="197.4">25</text>
<text x="337.6" y="193.9">24</text>
<text x="337.6" y="197.4">26</text>
<text x="344.1" y="192.5">24</text>
<text x="344.1" y="196">26</text>
<text x="41.7" y="199.2">51</text>
<text x="41.7" y="202.7">53</text>
<text x="80.7" y="201.3">31</text>
<text x="87.2" y="199.2">29</text>
<text x="87.2" y="202.7">31</text>
<text x="95.9" y="199.2">30</text>
<text x="95.9" y="202.7">32</text>
<text x="102.4" y="201.3">32</text>
<text x="141.4" y="202.7">52</text>
<text x="141.4" y="199.2">50</text>
<text x="207.7" y="201.3">29</text>
<text x="214.2" y="199.2">27</text>
<text x="214.2" y="202.7">29</text>
<text x="230" y="199.2">28</text>
<text x="230" y="202.7">30</text>
<text x="236.5" y="201.3">30</text>
<text x="315.3" y="199.6">27</text>
<text x="315.3" y="203.1">29</text>
<text x="321.8" y="201">27</text>
<text x="337.6" y="201">28</text>
<text x="344.1" y="199.6">28</text>
<text x="344.1" y="203.1">30</text>
<text x="41.7" y="206.3">GND</text>
<text x="80.7" y="204.9">33</text>
<text x="80.7" y="208.4">35</text>
<text x="87.2" y="206.3">33</text>
<text x="87.2" y="209.8">35</text>
<text x="95.9" y="206.3">34</text>
<text x="95.9" y="209.8">36</text>
<text x="102.4" y="204.9">34</text>
<text x="102.4" y="208.4">36</text>
<text x="138.2" y="206.3">GND</text>
<text x="321.8" y="204.5">29</text>
<text x="337.6" y="204.5">30</text>
</g>
<g font-size="3.2" fill="#000080">
<text x="147.6" y="68.6" transform="rotate(-90 147.6 68.6)">MEGA_PWM</text>
<text x="40.1" y="74.3" transform="rotate(-90 40.1 74.3)">MEGA_POWER</text>
<text x="237.6" y="75.7" transform="rotate(-90 237.6 75.7)">Pinout</text>
<text x="40.1" y="106.7" transform="rotate(-90 40.1 106.7)">MEGA_ANALOG</text>
<text x="145.9" y="103" transform="rotate(-90 145.9 103)">MEGA__PWM</text>
<text x="40.1" y="138.5" transform="rotate(-90 40.1 138.5)">MEGA_ANALOG</text>
<text x="78.9" y="142.8">MEGA_DIGITAL_IO</text>
<text x="147.6" y="145.7" transform="rotate(-90 147.6 145.7)">MEGA_COMMUNICATION</text>
<text x="222" y="147.7">2685Y-215CNG1SNA01</text>
<text x="222" y="144.5">U2</text>
<text x="329.6" y="149.5">2685Y-215CNG1SNA01</text>
<text x="329.6" y="146.3">U4</text>
<text x="253.7" y="214.7">OCS2.0_CONTROLLERMODULE</text>
<text x="253.7" y="211.8">U1</text>
<text x="93.6" y="219.3">ARDUINO_MEGA</text>
</g>
</svg>
